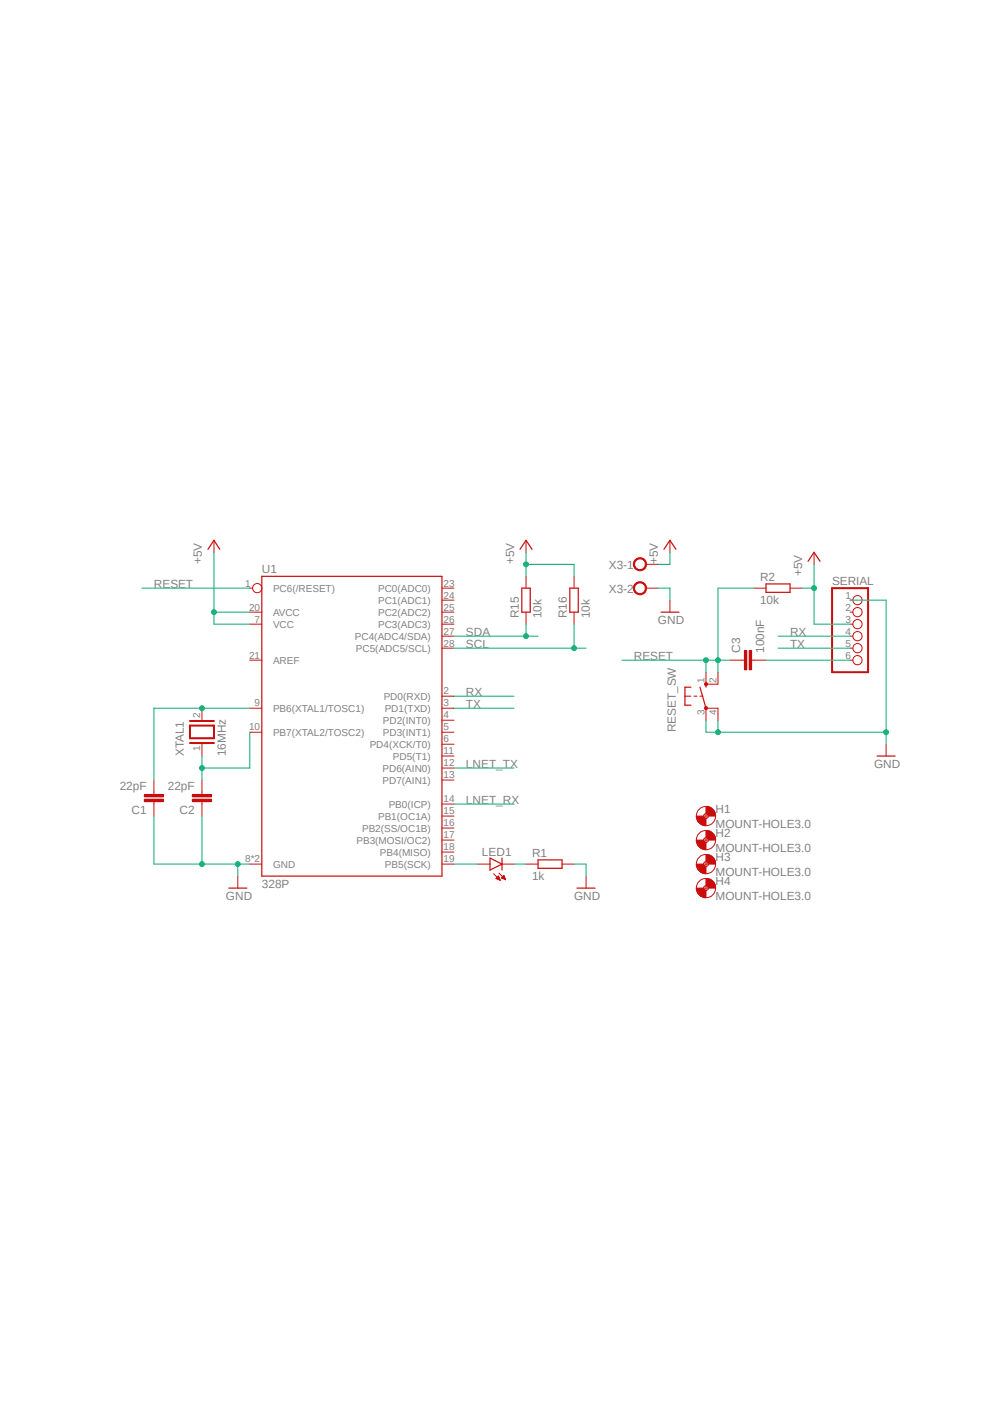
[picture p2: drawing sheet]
<svg xmlns="http://www.w3.org/2000/svg" width="210mm" height="297mm" viewBox="0 0 210 297" stroke-linecap="round" stroke-linejoin="round" font-family="sans-serif">
<path d="M24.6 111.9l166.6 79.2M191.2 111.9l-166.6 79.2" fill="none" stroke="#fff" stroke-width=".21"/>
<path d="M44 116.2l1.3-1.9 1.2 1.9M55.4 121.9h38.1v63.4h-38.1zM48.4 187.9h3.8" fill="none" stroke="#c90d0c" stroke-width=".25"/>
<g fill="none" stroke="#c90d0c" stroke-width=".21">
<path d="M45.3 114.3v2.5M52.8 132h2.6M52.8 139.7h2.6M52.8 129.5h2.6M52.8 124.4h.6M93.5 132h2.5M93.5 129.5h2.5M93.5 137.1h2.5M93.5 134.6h2.5M93.5 127h2.5M93.5 124.4h2.5M42.7 149.8v2.6"/>
<path d="M42.7 157.4v2.5M52.8 154.9h2.6M52.8 149.8h2.6M93.5 154.9h2.5M93.5 149.8h2.5M93.5 159.9h2.5M93.5 157.4h2.5M93.5 152.4h2.5M93.5 147.3h2.5M42.7 167.6v.5M42.7 169.6v.5M93.5 177.7h2.5"/>
<path d="M93.5 175.2h2.5M93.5 172.6h2.5M93.5 170.1h2.5M93.5 165h2.5M93.5 162.5h2.5M50.3 185.3v2.6M52.8 182.8h2.6M93.5 182.8h2.5M93.5 180.3h2.5"/>
<circle cx="54.4" cy="124.4" r=".98"/>
</g>
<path d="M40.2 153.5h5.1v2.7h-5.1zM40.2 152.5h5.1M40.2 157.2h5.1" fill="none" stroke="#c90d0c" stroke-width=".42"/>
<path d="M40.7 168.1h4v.5h-4z" fill-rule="evenodd" fill="#c90d0c"/>
<path d="M40.7 168.1h4v.5h-4z" fill="none" stroke="#c90d0c" stroke-width=".21"/>
<path d="M40.7 169.1h4v.5h-4z" fill-rule="evenodd" fill="#c90d0c"/>
<path d="M32.6 167.6v.5M32.6 169.6v.5M40.7 169.1h4v.5h-4zM42.7 165v2.6M42.7 170.1v2.5" fill="none" stroke="#c90d0c" stroke-width=".21"/>
<path d="M30.5 168.1h4.1v.5h-4.1z" fill-rule="evenodd" fill="#c90d0c"/>
<path d="M30.5 168.1h4.1v.5h-4.1z" fill="none" stroke="#c90d0c" stroke-width=".21"/>
<path d="M30.5 169.1h4.1v.5h-4.1z" fill-rule="evenodd" fill="#c90d0c"/>
<path d="M172.2 116.8v2.6M159.5 124.4h2.5M167.1 124.4h2.5M144.9 147.3h1.2M146.8 147.3h.6M148 147.3h.7M149.3 144.7h2.5M149.3 149.8h2.5M30.5 169.1h4.1v.5h-4.1zM32.6 165v2.6M32.6 170.1v2.5" fill="none" stroke="#c90d0c" stroke-width=".21"/>
<path d="M170.9 118.7l1.3-1.9 1.2 1.9M162 123.5h5.1v1.8h-5.1zM146.1 145.4h-1.2v3.8h1.2M148 145.4l1.3 4.4M149.3 144.7v.7" fill="none" stroke="#c90d0c" stroke-width=".25"/>
<path d="M149.1 149.6h.5v.4l-.3 .2-.2-.2-.1-.2z" fill-rule="evenodd" fill="#c90d0c"/>
<path d="M149.1 149.6h.5v.4l-.3 .2-.2-.2-.1-.2z" fill="none" stroke="#c90d0c" stroke-width=".21"/>
<path d="M149.1 144.5h.5v.4l-.3 .2-.2-.2-.1-.2z" fill-rule="evenodd" fill="#c90d0c"/>
<g fill="none" stroke="#c90d0c" stroke-width=".21">
<path d="M156.9 139.7h.5M159 139.7h.5M179.8 127h.5M179.8 129.5h.5M179.8 132h.5M179.8 134.6h.5M179.8 137.1h.5M179.8 139.7h.5M149.1 144.5h.5v.4l-.3 .2-.2-.2-.1-.2zM149.3 142.2v2.5M149.3 149.8v2.6M151.8 142.2v2.5"/>
<path d="M151.8 149.8v2.6M187.4 157.4v2.5"/>
<circle cx="181.4" cy="129.5" r=".98"/>
<circle cx="181.4" cy="139.7" r=".98"/>
<circle cx="181.4" cy="134.6" r=".98"/>
<circle cx="181.4" cy="137.1" r=".98"/>
<circle cx="181.4" cy="127" r=".98"/>
<circle cx="181.4" cy="132" r=".98"/>
</g>
<path d="M176 124.4h7.6v17.8h-7.6z" fill="none" stroke="#c90d0c" stroke-width=".42"/>
<path d="M185.5 159.9h3.8" fill="none" stroke="#c90d0c" stroke-width=".25"/>
<path d="M158.5 137.6h.5v4.1h-.5z" fill-rule="evenodd" fill="#c90d0c"/>
<path d="M158.5 137.6h.5v4.1h-.5z" fill="none" stroke="#c90d0c" stroke-width=".21"/>
<path d="M157.4 137.6h.5v4.1h-.5z" fill-rule="evenodd" fill="#c90d0c"/>
<g fill="none" stroke="#c90d0c" stroke-width=".21">
<path d="M154.4 139.7h2.5M157.4 137.6h.5v4.1h-.5zM159.5 139.7h2.5M101.1 182.8h2.5M104.4 184.8l1.4 1.4M104.9 185.8h.7M105 185.9h.7M105 185.7h.6M105.1 185.6h.4M105.2 185.5h.3M105.2 186h.5M105.3 185.5h.2"/>
<path d="M105.4 185.4h.1M105.4 185.3l.4 .9-.9-.4zM105.5 186.1h.2M105.5 184.7l1.4 1.4M105.7 186.1h.1M106 185.7h.8M106 185.7l.9 .4M106 185.7l.6-.5 .3 .9M106.1 185.6h.6M106.2 182.8h2.5M106.2 185.5h.5M106.3 185.8h.5"/>
<path d="M106.3 185.5h.3M106.4 185.4h.2M106.5 185.9h.3M106.5 185.3h.1M106.7 186h.2M106.9 186.1h.1M111.3 182.8h2.5M118.9 182.8h2.5M124 185.3v2.6"/>
</g>
<path d="M103.6 181.5l2.6 1.3-2.6 1.3zM106.2 181.5v2.6M113.8 181.9h5.1v1.8h-5.1zM122 187.9h3.9" fill="none" stroke="#c90d0c" stroke-width=".25"/>
<path d="M149.3 170.6a1.99 1.99 0 0 1 2 2h-1.5l-.1-.3-.4-.2z" fill-rule="evenodd" fill="#c90d0c"/>
<path d="M149.3 170.6a1.99 1.99 0 0 1 2 2h-1.5l-.1-.3-.4-.2z" fill="none" stroke="#c90d0c" stroke-width=".21"/>
<path d="M147.3 172.6h1.5l.2 .4 .3 .1v1.6a2.05 2.05 0 0 1-2-2.1z" fill-rule="evenodd" fill="#c90d0c"/>
<g fill="none" stroke="#c90d0c" stroke-width=".21">
<path d="M147.3 172.6h1.5l.2 .4 .3 .1v1.6a2.05 2.05 0 0 1-2-2.1zM148.8 172.6h1M149.3 172.1v1"/>
<circle cx="149.3" cy="172.6" r="2.04"/>
<circle cx="149.3" cy="172.6" r=".51"/>
</g>
<path d="M149.3 175.7a1.99 1.99 0 0 1 2 2h-1.5l-.1-.3-.4-.2z" fill-rule="evenodd" fill="#c90d0c"/>
<path d="M149.3 175.7a1.99 1.99 0 0 1 2 2h-1.5l-.1-.3-.4-.2z" fill="none" stroke="#c90d0c" stroke-width=".21"/>
<path d="M147.3 177.7h1.5v.2l.5 .3v1.5a2.05 2.05 0 0 1-2-2z" fill-rule="evenodd" fill="#c90d0c"/>
<g fill="none" stroke="#c90d0c" stroke-width=".21">
<path d="M147.3 177.7h1.5v.2l.5 .3v1.5a2.05 2.05 0 0 1-2-2zM148.8 177.7h1M149.3 177.2v1"/>
<circle cx="149.3" cy="177.7" r="2.04"/>
<circle cx="149.3" cy="177.7" r=".51"/>
</g>
<path d="M149.3 180.8a1.92 1.92 0 0 1 2 2h-1.5a.45 .45 0 0 0-.5-.5z" fill-rule="evenodd" fill="#c90d0c"/>
<path d="M149.3 180.8a1.92 1.92 0 0 1 2 2h-1.5a.45 .45 0 0 0-.5-.5z" fill="none" stroke="#c90d0c" stroke-width=".21"/>
<path d="M147.3 182.8h1.5l.2 .3 .3 .2v1.5a2.05 2.05 0 0 1-2-2z" fill-rule="evenodd" fill="#c90d0c"/>
<g fill="none" stroke="#c90d0c" stroke-width=".21">
<path d="M147.3 182.8h1.5l.2 .3 .3 .2v1.5a2.05 2.05 0 0 1-2-2zM148.8 182.8h1M149.3 182.3v1"/>
<circle cx="149.3" cy="182.8" r="2.04"/>
<circle cx="149.3" cy="182.8" r=".51"/>
</g>
<path d="M149.3 185.8a1.92 1.92 0 0 1 2 2.1h-1.5a.45 .45 0 0 0-.5-.5z" fill-rule="evenodd" fill="#c90d0c"/>
<path d="M149.3 185.8a1.92 1.92 0 0 1 2 2.1h-1.5a.45 .45 0 0 0-.5-.5z" fill="none" stroke="#c90d0c" stroke-width=".21"/>
<path d="M147.3 187.9h1.5l.2 .3 .3 .2v1.5a2.05 2.05 0 0 1-2-2z" fill-rule="evenodd" fill="#c90d0c"/>
<g fill="none" stroke="#c90d0c" stroke-width=".21">
<path d="M147.3 187.9h1.5l.2 .3 .3 .2v1.5a2.05 2.05 0 0 1-2-2zM148.8 187.9h1M149.3 187.4v1"/>
<circle cx="149.3" cy="187.9" r="2.04"/>
<circle cx="149.3" cy="187.9" r=".51"/>
</g>
<path d="M134.3 118.4a1.4 1.4 0 0 1 2.2 .2 1.4 1.4 0 0 1-.8 2.1 1.4 1.4 0 0 1-1.8-1.3h.3a1.15 1.15 0 0 1 1.6-1.2 1.15 1.15 0 0 1 .4 1.9 1.15 1.15 0 0 1-1.9-.3l-.1-.4h-.3z" fill-rule="evenodd" fill="#c90d0c"/>
<path d="M134.3 118.4a1.4 1.4 0 0 1 2.2 .2 1.4 1.4 0 0 1-.8 2.1 1.4 1.4 0 0 1-1.8-1.3h.3a1.15 1.15 0 0 1 1.6-1.2 1.15 1.15 0 0 1 .4 1.9 1.15 1.15 0 0 1-1.9-.3l-.1-.4h-.3zM136.6 119.4h2.5" fill="none" stroke="#c90d0c" stroke-width=".21"/>
<path d="M134.3 123.5a1.4 1.4 0 0 1 2.2 .2 1.4 1.4 0 0 1-.8 2.1 1.4 1.4 0 0 1-1.8-1.4h.3a1.15 1.15 0 0 1 1.6-1.1 1.15 1.15 0 0 1 .4 1.9 1.15 1.15 0 0 1-1.9-.4l-.1-.4h-.3z" fill-rule="evenodd" fill="#c90d0c"/>
<path d="M111.3 114.3v2.5M141.7 114.3v2.5M111.3 121.9v2.5M111.3 129.5v2.5M121.4 121.9v2.5M121.4 129.5v2.5M134.3 123.5a1.4 1.4 0 0 1 2.2 .2 1.4 1.4 0 0 1-.8 2.1 1.4 1.4 0 0 1-1.8-1.4h.3a1.15 1.15 0 0 1 1.6-1.1 1.15 1.15 0 0 1 .4 1.9 1.15 1.15 0 0 1-1.9-.4l-.1-.4h-.3zM136.6 124.4h2.5M141.7 127v2.5" fill="none" stroke="#c90d0c" stroke-width=".21"/>
<path d="M110 116.2l1.3-1.9 1.2 1.9M140.4 116.2l1.3-1.9 1.3 1.9M110.4 124.4h1.7v5.1h-1.7zM120.5 124.4h1.8v5.1h-1.8zM139.8 129.5h3.8" fill="none" stroke="#c90d0c" stroke-width=".25"/>
<path d="M42.7 172.6v10.2h10.1M50.3 182.8v2.5" fill="none" stroke="#0dab76" stroke-width=".21"/>
<circle cx="50.3" cy="182.8" r=".51" fill="#0dab76"/>
<g fill="none" stroke="#0dab76" stroke-width=".21">
<path d="M32.6 172.6v10.2h10.1"/>
<circle cx="50.3" cy="182.8" r=".51"/>
</g>
<circle cx="42.7" cy="182.8" r=".51" fill="#0dab76"/>
<g fill="none" stroke="#0dab76" stroke-width=".21">
<path d="M179.8 127h7.6v30.4M149.3 152.4v2.5h2.5"/>
<circle cx="42.7" cy="182.8" r=".51"/>
</g>
<circle cx="187.4" cy="154.9" r=".51" fill="#0dab76"/>
<g fill="none" stroke="#0dab76" stroke-width=".21">
<path d="M151.8 152.4v2.5h35.6"/>
<circle cx="187.4" cy="154.9" r=".51"/>
</g>
<circle cx="151.8" cy="154.9" r=".51" fill="#0dab76"/>
<g fill="none" stroke="#0dab76" stroke-width=".21">
<path d="M45.3 116.8v15.2h7.5M45.3 129.5h7.5M139.1 124.4h2.6v2.6M121.4 182.8h2.6v2.5"/>
<circle cx="151.8" cy="154.9" r=".51"/>
</g>
<circle cx="45.2" cy="129.5" r=".51" fill="#0dab76"/>
<g fill="none" stroke="#0dab76" stroke-width=".21">
<path d="M172.2 119.4v12.6h7.6M169.6 124.4h2.6"/>
<circle cx="45.2" cy="129.5" r=".51"/>
</g>
<circle cx="172.2" cy="124.4" r=".51" fill="#0dab76"/>
<g fill="none" stroke="#0dab76" stroke-width=".21">
<path d="M111.3 119.4h10.1v2.5M111.3 116.8v5.1M141.7 116.8v2.6h-2.6"/>
<circle cx="172.2" cy="124.4" r=".51"/>
</g>
<circle cx="111.2" cy="119.4" r=".51" fill="#0dab76"/>
<g fill="none" stroke="#0dab76" stroke-width=".21">
<path d="M32.6 149.8h20.2"/>
<circle cx="111.2" cy="119.4" r=".51"/>
</g>
<circle cx="42.7" cy="149.8" r=".51" fill="#0dab76"/>
<g fill="none" stroke="#0dab76" stroke-width=".21">
<path d="M32.6 149.8v15.2M42.7 159.9v5.1M52.8 154.9v7.6h-10.1"/>
<circle cx="42.7" cy="149.8" r=".51"/>
</g>
<circle cx="42.7" cy="162.5" r=".51" fill="#0dab76"/>
<g fill="none" stroke="#0dab76" stroke-width=".21">
<path d="M30 124.4h22.8M131.5 139.7h22.9M151.8 139.7v2.5"/>
<circle cx="42.7" cy="162.5" r=".51"/>
</g>
<circle cx="151.8" cy="139.7" r=".51" fill="#0dab76"/>
<g fill="none" stroke="#0dab76" stroke-width=".21">
<path d="M149.3 139.7v2.5"/>
<circle cx="151.8" cy="139.7" r=".51"/>
</g>
<circle cx="149.3" cy="139.7" r=".51" fill="#0dab76"/>
<g fill="none" stroke="#0dab76" stroke-width=".21">
<path d="M96 137.1h28M121.4 132v5.1M159.5 124.4h-7.7v15.3M96 162.5h12.7M96 170.1h12.7"/>
<circle cx="149.3" cy="139.7" r=".51"/>
</g>
<circle cx="121.4" cy="137.1" r=".51" fill="#0dab76"/>
<g fill="none" stroke="#0dab76" stroke-width=".21">
<path d="M96 134.6h17.8M111.3 132v2.6"/>
<circle cx="121.4" cy="137.1" r=".51"/>
</g>
<circle cx="111.2" cy="134.6" r=".51" fill="#0dab76"/>
<g fill="none" stroke="#0dab76" stroke-width=".21">
<path d="M162 139.7h17.8M164.5 134.6h15.3M164.5 137.1h15.3M96 147.3h12.7M96 149.8h12.7M96 182.8h5.1M108.7 182.8h2.6"/>
<circle cx="111.2" cy="134.6" r=".51"/>
</g>
<g font-size="2.5" fill="#808080">
<text x="42.7" y="119.4" transform="rotate(-90 42.7 119.4)">+5V</text>
<text x="108.7" y="119.4" transform="rotate(-90 108.7 119.4)">+5V</text>
<text x="139.2" y="119.4" transform="rotate(-90 139.2 119.4)">+5V</text>
<text x="32.6" y="124.5">RESET</text>
<text x="55.4" y="121.2">U1</text>
<text x="128.8" y="120.3">X3-1</text>
<text x="128.8" y="125.4">X3-2</text>
<text x="160.7" y="122.9">R2</text>
<text x="169.6" y="121.9" transform="rotate(-90 169.6 121.9)">+5V</text>
<text x="176" y="123.8">SERIAL</text>
<text x="109.7" y="130.8" transform="rotate(-90 109.7 130.8)">R15</text>
<text x="114.6" y="130.8" transform="rotate(-90 114.6 130.8)">10k</text>
<text x="119.9" y="130.8" transform="rotate(-90 119.9 130.8)">R16</text>
<text x="124.7" y="130.8" transform="rotate(-90 124.7 130.8)">10k</text>
<text x="160.7" y="127.7">10k</text>
<text x="98.6" y="137.1">SCL</text>
<text x="98.6" y="134.6">SDA</text>
<text x="139.2" y="132">GND</text>
<text x="167.1" y="134.6">RX</text>
<text x="167.1" y="137.1">TX</text>
<text x="134.1" y="139.7">RESET</text>
<text x="156.5" y="138.1" transform="rotate(-90 156.5 138.1)">C3</text>
<text x="161.6" y="138.1" transform="rotate(-90 161.6 138.1)">100nF</text>
<text x="98.6" y="147.3">RX</text>
<text x="98.6" y="149.8">TX</text>
<text x="143" y="154.9" transform="rotate(-90 143 154.9)">RESET_SW</text>
<text x="38.9" y="160" transform="rotate(-90 38.9 160)">XTAL1</text>
<text x="47.8" y="160" transform="rotate(-90 47.8 160)">16MHz</text>
<text x="25.3" y="167.2">22pF</text>
<text x="35.5" y="167.2">22pF</text>
<text x="98.6" y="162.5">LNET_TX</text>
<text x="184.9" y="162.5">GND</text>
<text x="27.8" y="172.3">C1</text>
<text x="38" y="172.3">C2</text>
<text x="98.6" y="170.1">LNET_RX</text>
<text x="151.3" y="172">H1</text>
<text x="151.3" y="175.1">MOUNT-HOLE3.0</text>
<text x="151.3" y="177.1">H2</text>
<text x="101.9" y="181">LED1</text>
<text x="112.5" y="181.3">R1</text>
<text x="151.3" y="180.2">MOUNT-HOLE3.0</text>
<text x="151.3" y="185.3">MOUNT-HOLE3.0</text>
<text x="151.3" y="182.2">H3</text>
<text x="47.8" y="190.4">GND</text>
<text x="55.4" y="187.9">328P</text>
<text x="112.5" y="186.1">1k</text>
<text x="121.4" y="190.4">GND</text>
<text x="151.3" y="190.3">MOUNT-HOLE3.0</text>
<text x="151.3" y="187.3">H4</text>
</g>
<g font-size="2.1" fill="#808080">
<text x="51.9" y="124.1">1</text>
<text x="57.7" y="125.2">PC6(/RESET)</text>
<text x="80" y="125.2">PC0(ADC0)</text>
<text x="93.8" y="124.1">23</text>
<text x="52.7" y="129.2">20</text>
<text x="53.8" y="131.7">7</text>
<text x="57.7" y="130.3">AVCC</text>
<text x="80" y="130.3">PC2(ADC2)</text>
<text x="80" y="127.7">PC1(ADC1)</text>
<text x="93.8" y="131.7">26</text>
<text x="93.8" y="129.2">25</text>
<text x="93.8" y="126.6">24</text>
<text x="178.8" y="126.6">1</text>
<text x="178.8" y="129.2">2</text>
<text x="178.8" y="131.7">3</text>
<text x="57.7" y="132.8">VCC</text>
<text x="75.1" y="135.3">PC4(ADC4/SDA)</text>
<text x="75.3" y="137.9">PC5(ADC5/SCL)</text>
<text x="80" y="132.8">PC3(ADC3)</text>
<text x="93.8" y="136.8">28</text>
<text x="93.8" y="134.2">27</text>
<text x="178.8" y="134.2">4</text>
<text x="178.8" y="136.8">5</text>
<text x="52.7" y="139.3">21</text>
<text x="57.7" y="140.4">AREF</text>
<text x="178.8" y="139.3">6</text>
<text x="53.8" y="149.4">9</text>
<text x="81.2" y="148">PD0(RXD)</text>
<text x="93.8" y="149.4">3</text>
<text x="93.8" y="146.9">2</text>
<text x="149" y="144.4" transform="rotate(-90 149 144.4)">1</text>
<text x="151.5" y="144.4" transform="rotate(-90 151.5 144.4)">2</text>
<text x="42.3" y="152" transform="rotate(-90 42.3 152)">2</text>
<text x="52.7" y="154.5">10</text>
<text x="57.7" y="155.7">PB7(XTAL2/TOSC2)</text>
<text x="57.7" y="150.6">PB6(XTAL1/TOSC1)</text>
<text x="81" y="155.7">PD3(INT1)</text>
<text x="81" y="153.1">PD2(INT0)</text>
<text x="81.4" y="150.6">PD1(TXD)</text>
<text x="93.8" y="154.5">5</text>
<text x="93.8" y="152">4</text>
<text x="149" y="151.3" transform="rotate(-90 149 151.3)">3</text>
<text x="151.5" y="151.3" transform="rotate(-90 151.5 151.3)">4</text>
<text x="42.3" y="159" transform="rotate(-90 42.3 159)">1</text>
<text x="78.2" y="158.2">PD4(XCK/T0)</text>
<text x="83.1" y="160.7">PD5(T1)</text>
<text x="93.8" y="159.6">11</text>
<text x="93.8" y="157.1">6</text>
<text x="80.9" y="165.8">PD7(AIN1)</text>
<text x="80.9" y="163.2">PD6(AIN0)</text>
<text x="93.8" y="164.7">13</text>
<text x="93.8" y="162.1">12</text>
<text x="80" y="173.4">PB1(OC1A)</text>
<text x="82.2" y="170.9">PB0(ICP)</text>
<text x="93.8" y="172.3">15</text>
<text x="93.8" y="169.8">14</text>
<text x="75.4" y="178.5">PB3(MOSI/OC2)</text>
<text x="76.6" y="175.9">PB2(SS/OC1B)</text>
<text x="93.8" y="179.9">18</text>
<text x="93.8" y="177.4">17</text>
<text x="93.8" y="174.8">16</text>
<text x="51.9" y="182.4">8*2</text>
<text x="57.7" y="183.6">GND</text>
<text x="80.3" y="181">PB4(MISO)</text>
<text x="81.4" y="183.6">PB5(SCK)</text>
<text x="93.8" y="182.4">19</text>
</g>
</svg>
